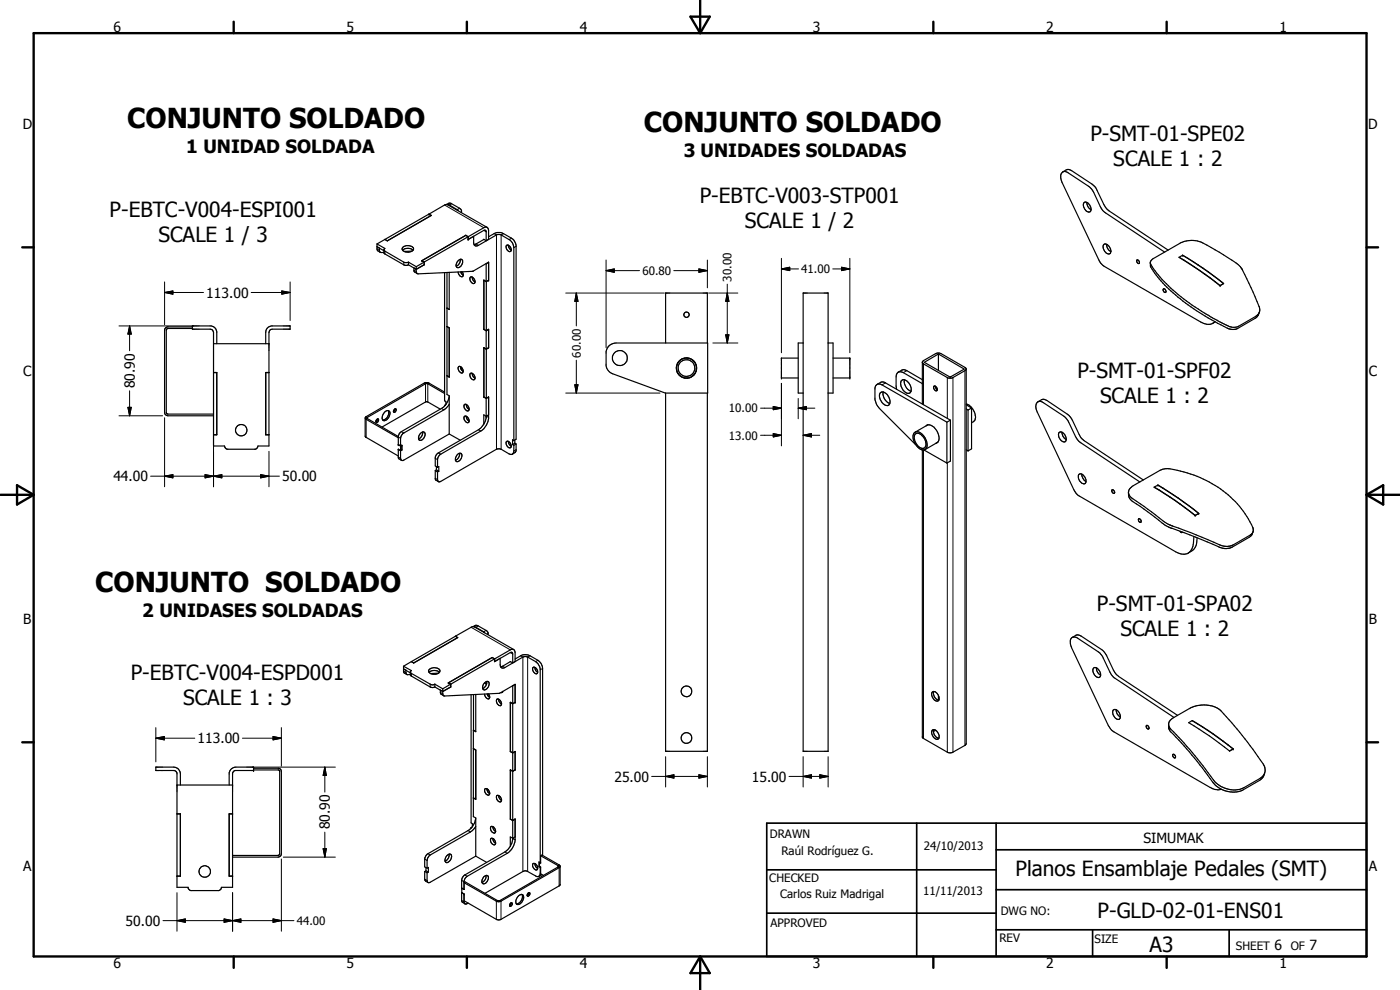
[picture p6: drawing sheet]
<svg xmlns="http://www.w3.org/2000/svg" width="420mm" height="297mm" viewBox="0 0 420 297" stroke-linecap="round" stroke-linejoin="round" font-family="sans-serif">
<g fill="none" stroke="#000" stroke-width=".35">
<path d="M318.9 51.6l1.5-.8 .7 .2 6.6 4.2 1.2 1.2 2.4 5 1 1.4 18.3 12.3M113.1 73.2l.1 1.9 .9 .6M113.1 73.2l2.4 1.3-.3 .4v1l.3 .3 5.8 3.3h1.3M114.1 75.7h1.1M115.2 75.2l-2.1-1.2 .8 .4v.9l.2 .4M115.2 75.1l6.1 3.6h1.3M115.5 71.8l13.2-7.5 .7 .3-13.2 7.7zM115.5 71.8v.1M115.5 71.8l-2.4 1.4M120.8 74.3a2.06 2.06 0 0 1 3.3 .4 1.96 1.96 0 0 1-3.4-.1zM120.8 75.1a2.35 2.35 0 0 1 3.1 0M122.6 79.5l2.3 1.3"/>
<path d="M122.6 78.7l2.3 1.3M122.6 78.7v.8M123.6 75.4h-2.3M126.6 78.2l.7 .5M126.6 78.2l.7 .4M127.3 79.4h.1M127.3 78.7l-2.4 1.3M127.3 78.7v.8l-2.4 1.3M127.3 79.4l-2.4 1.4M127.3 78.6v.8M128.7 64.3l4.7-2.8 .9-.1 11.9 6.8M134 61.3l.7-.3h.6l3 1.8 .2 1"/>
<path d="M134.1 61.3l.8 .2 2.6 1.7M137.5 78.2a.73 .73 0 0 1 .7-.4 .73 .73 0 0 1 .6 .3 1.68 1.68 0 0 1-1.6 2.2 1.31 1.31 0 0 1 .3-2.1zM138.1 77.8a2.03 2.03 0 0 1-1.2 2.1M138.5 63.4l-.1 .3M139.8 70.6l.7 .4M139.8 70.6v.1M139.8 70.6l-13.2 7.6M140.5 71.9l1.6-1v1.9a.88 .88 0 0 0 .5 .9 .88 .88 0 0 0 1-.1l5.4-3.1 1-.1 3 1.6 .7 .8 .5 1.2v58.2M140.5 71l-.7-.4-13.2 7.6M140.5 71v.9M140.5 71.8l5-2.8 .4 .6v2.6M145.2 71.9l.7 .3"/>
<path d="M145.2 71.8l-2.9 1.6M145.9 79.1v.1M145.9 72.2l.7-.4v-2.7a.88 .88 0 0 0-.4-.9 .88 .88 0 0 0-1 .1l-17.9 10.3M145.9 79.2v46.1M146.6 78.7h.1M146.6 71l2.3-1.2h1.7l3.4 2 .9 1.8v58.2l-.7 .4M146.6 78.7l-.7 .5M152.6 73.6l.1 .6 .7 .9M152.6 73.6l.6 .5 .2 .9M152.6 73.6a.6 .6 0 0 0-.7 .2 .6 .6 0 0 0 .1 .8l.9 .9 .5-.5M325.3 60.8a1.56 1.56 0 0 1 2.1 1.6 .88 .88 0 0 1-.4 1.2 .88 .88 0 0 1-1.2-.5 1.98 1.98 0 0 1-.5-2.3zM326.2 60.7a2.4 2.4 0 0 0 1.2 2.2"/>
<path d="M332.1 73.3a2.21 2.21 0 0 0 1.3 2.2M332.2 73.3a.84 .84 0 0 0-1.1 .2 .84 .84 0 0 0 0 1.1 1.57 1.57 0 0 0 2.2 1.3l.1-.4M332.2 73.3a2.65 2.65 0 0 1 1.2 2.2M341.2 78a.66 .66 0 0 1 .6 .4 .66 .66 0 0 1 0 .7l-.5-.3zM345.2 78.9l.1 .8a33.3 33.3 0 0 0 9.7 10.6l1.6 1.2a79.1 79.1 0 0 0 11.7 7h.2a3.4 3.4 0 0 0 3 0l5.5-3.2 .6-.6 .3-1.1M345.5 78.1l8.6-5.1a7.9 7.9 0 0 1 8.1 .5l2.5 1.5a38 38 0 0 1 7.7 5.2l3.7 7.5 1.9 4.5a2.32 2.32 0 0 1-1.1 2.7l-5.1 3a4.1 4.1 0 0 1-4.1-.5l-1.4-.7a75.3 75.3 0 0 1-14.9-10.3l-2.6-2.5a16 16 0 0 1-3.6-5.1zM349.5 75.6l-18-11.9-1.1-1.3-2.8-5.7-.9-.8-6.1-4a1.41 1.41 0 0 0-1.9-.2 1.41 1.41 0 0 0-.3 1.9l.3 1.1 11.7 24.3 1 .9 28.9 16.7a3.4 3.4 0 0 0 4.3-.1M353.9 77.2l6.1 4 6.1 4.5 1.1-.6-1.5-1.2M353.9 77.2l6.1 4 6.2 4.5 1-.7M353.9 77.2l1-.6 3.1 1.9M358 78.5l1.6 1M358 78.5l3.1 2"/>
<path d="M57.7 98.1h-7.5l-.7 .5v25.6l.9 .6h13.7M57.7 98.6h-7.3l-.5 .5v24.6l.5 .5h13.7M124.9 80.8l-.7-.4 .1 1 .9 .7M124.9 80l.1 1.8 .5 .4 16.4-.8M133.4 81.8v38.5l.4 .1v.9M134.1 92.5l.7 .3M134.1 81.7v31l.7 .4M134.1 98l.7 .3v14.9M134.1 98l.7 .4M134.1 92.5h.1M134.2 98h-.1M134.8 81.7v11.2l-.7-.4"/>
<path d="M138.2 81.5l.8 1M138.5 81.5v.6M138.7 81.5a.8 .8 0 0 1 .4 .8 .8 .8 0 0 1-.6 .7 1.62 1.62 0 0 1-1-1.4M141.2 83.1a1.17 1.17 0 0 1 1.2 .7 1.17 1.17 0 0 1-.2 1.3 1.41 1.41 0 0 1-1-2zM141.7 83.1l.1 .7 .8 .8M141.9 81.4h.1M142 81.4l4.6-2.7v5.4l-.6 .4-.8-.4v14.7M145.2 98.8l.7 .4M145.2 84.1v14.7M145.2 98.8l.8 .4M145.2 98.8h.1M146.6 98.8h.1"/>
<path d="M146.6 98.8v5.6M146.6 98.8l-.6 .4M241 87.9h7.5v137.5h-7.5zM349.2 86.7l.5 .1 .3 .7-.2 .2-.6-.2zM361.1 80.5l4.6 3.4M364.7 96.6l-.6 .3M365.7 83.9l1.5 1.1M367.2 85v.1M64.1 111.8h1v18.7h-1M64.1 103.1h16.6M65.1 103.1v-3.7l-.8-1.2-.9-.4h-5.7v1h5.4l.6 .2 .3 .6 .1 34.2h3.3l.4 .8 .4 .2h8.4l.4-.2 .4-.8h3.3v-34l.2-.7 .8-.3h5.4v-1h-5.7l-.9 .4-.7 .9-.1 4M80.7 111.8h-1v18.7h1"/>
<path d="M133.4 118.1l-5.4-3-17.9 10.2 .2 .3 9.2 5.4M133.4 117.6l-4.8-2.7h-1.1l-17.7 10.2-.2 5.8 .2 .3 9.7 5.6M134.1 112.8v5.6l.7 .3v11.5M134.1 112.8l.7 .4M134.2 112.7l-.1 .1M134.8 118.9a5 5 0 0 1-2.3 3.7l-12.4 7.2-.6 1.1v2.5l.7 .4 .4-.2v1.4M137.7 110a1.16 1.16 0 0 1 1.1 .6 1.16 1.16 0 0 1-.2 1.3 1.38 1.38 0 0 1-.9-1.9zM138.2 110l.2 .8 .6 .6M138.5 110.2v.8M141.1 112.1a1.03 1.03 0 0 1 1.1 .1 1.03 1.03 0 0 1 .4 1.1 .64 .64 0 0 1-.6 .7 .64 .64 0 0 1-.7-.6zM141.7 112l.1 .6 .8 .9M145.2 119.2l.7 .3"/>
<path d="M145.3 119.1l-.1 .1M145.9 104.7l-.7-.4v14.9M146 104.8l-.8-.4v14.7l.8 .4M146 119.5l.6-.4v6.5a5.3 5.3 0 0 1-2.3 3.7l-12 7a2.04 2.04 0 0 0-1 1.6v2.3M146.6 119.1v.1M146.6 104.4l-.6 .4M146.6 104.4l-.7 .3M146.6 119.2l-.7 .3M182.7 103.8l1-.6 1.2-.3h27.5v15h-12.7l-15.9-5.8a3.1 3.1 0 0 1-1.9-2.4v-4.2zM199.8 102.9v-15h12.5v15M199.8 117.9v107.5h12.5v-107.5M203 110.9l.2 .8"/>
<path d="M203.1 110.9l.2 .8M203.1 109.6l-.1 1.3M203.2 109.2l-.1 1.7M203.2 109.2a3 3 0 0 1 3.1-1.8 3 3 0 0 1 2.7 2.4M203.2 111.7l.3 .4M203.4 112.1l.6 .6M203.5 112.1l.5 .6M204 112.7l1.1 .6 1.3 .1M204 112.7l1.6 .7M206.3 107.4h-.4a2.8 2.8 0 0 0-2.6 1.9M206.3 107.4l.5 .1M207.1 107.6l1.3 1 .5 1.2"/>
<path d="M208.9 109.8a3 3 0 0 1-2.5 3.6M209 109.8a2.96 2.96 0 0 1-2.7 3.7M239.6 107.4h-5.1v6h5.1M241 102.9h-1.4v15h1.4M248.5 102.9h1.5v15h-1.5M250 107.4h5v6h-5M263.4 115.2l1.3 .3 19.5 11.2M264.2 117.8a1.95 1.95 0 0 1 2.5 1.3 1.69 1.69 0 0 1-.4 2.6 2.94 2.94 0 0 1-2.1-3.9zM265.1 117.6a3.2 3.2 0 0 0 1.9 3.5M269.6 111.7l-.6 .7-.1 .7 .2 3.7M269.6 111.7l.7-.2 .8 .3 5.7 3.3M269.6 111.7l1.1-.7 .6-.1 5.5 3"/>
<path d="M270.5 114.3a1.35 1.35 0 0 1 2.2 .6 2.16 2.16 0 0 1 .2 3.1 2.83 2.83 0 0 1-2.4-3.7zM271.4 114a3.2 3.2 0 0 0 2 3.4M276.8 108.8l.3 .4 7.4 4.2 .5 .1 .8-.1 3.8-2.2 .4-.4M277.4 108.7l4.2-2.5 7.8 4.5-4.3 2.5zM280.2 116a.75 .75 0 0 1 .9 .3 .75 .75 0 0 1-.2 1l-.7-.7zM280.7 115.9l.3 .8 .3 .2M281.6 106.2v4.9M285.3 113.1h-.2M64.1 130.4h1M79.7 130.4h1M109.6 125.5l.3 .3 9.6 5.6M113 126l.4-.3a.54 .54 0 0 1 .1 .7 .54 .54 0 0 1-.7 .2z"/>
<path d="M113.3 125.7l-.5 .8M115.5 123.6a.88 .88 0 0 1 1.3-.3 .88 .88 0 0 1 .1 1.3 1.57 1.57 0 0 1-2 1.4 2.13 2.13 0 0 1 .6-2.4zM116.5 123.2a2.13 2.13 0 0 1-1.6 2.8M118.5 122.7l.1-.1a.61 .61 0 0 1 .2 .7 .61 .61 0 0 1-.5 .4l-.2-.3zM118.6 122.7l-.5 .8M119.5 134.8l.7 .5M119.5 134.8l.1 2.7 .9 .6M119.5 134.8l.7 .4M119.6 134.8h-.1M120.2 135.3v2.2l.3 .6M120.6 135h.1M120.6 135l-.4 .3"/>
<path d="M120.6 135l-.4 .2M126.8 129.6a1.93 1.93 0 0 0-1.2 2.1M126.8 129.6a.77 .77 0 0 1 .8 .5 .77 .77 0 0 1-.1 .8 1.25 1.25 0 0 1-1.7 1.1l-.2-.3M126.8 129.6a2.03 2.03 0 0 1-1.2 2.1M131 140v1M132.2 122.8l-4.2-2.3-13.4 7.6M133.4 121.7h.1M133.4 121.7v.1M133.6 121.6l-.2 .1M133.6 121.5v.1M134.8 121.3l-1.6 1.7-12 6.9a2.05 2.05 0 0 0-1 1.6v3.7M134.8 130.2l-13.8 8-.5-.1"/>
<path d="M134.8 130.2l3.3 1.9M137.1 136.6a.82 .82 0 0 1 1.2-.6 .82 .82 0 0 1 .2 1.3 1.44 1.44 0 0 1-1.5 1.2l-.3-.3v-.6zM137.9 136a1.99 1.99 0 0 1-1.2 2.1M139.3 125a1.1 1.1 0 0 1 1.3 .5 1.1 1.1 0 0 1-.2 1.3 1.42 1.42 0 0 1-1.1-1.8zM139.4 121.4a1.17 1.17 0 0 1 1.2 .6 1.17 1.17 0 0 1-.2 1.3 1.37 1.37 0 0 1-1-1.9zM139.9 121.4a1.54 1.54 0 0 0 .9 1.4M139.9 124.9l.3 .8 .6 .7M145.9 124.9l-.7-.4v2.8M146 124.8a5.4 5.4 0 0 1-2.4 4.1l-12.3 7.1-.7 1.3v2.5l.7 .4M146.6 124.5l-.7 .4M151.9 132.6a1.13 1.13 0 0 1 1.3 .2 1.13 1.13 0 0 1 .2 1.3l-.1 .1a1.09 1.09 0 0 1-1.4-1.2zM152.6 132.5l.1 .6 .7 .8"/>
<path d="M153.8 133.4l.4 .2M154.2 132.2l-.4-.2v1.4M154.2 133.6v1.7a.89 .89 0 0 1-.4 1 .89 .89 0 0 1-1-.1l-2.4-1.4h-1.4l-16.7 9.6-.7 .1M154.5 133l.4 .2M154.5 133l-.7 .4M154.5 132v1M154.9 133.2l-.7 .4M154.9 133.2l-.1 2.2-1.1 .9M274.3 130a1.93 1.93 0 0 1 2.9 .7 3.9 3.9 0 0 1 .8 3.8 1.78 1.78 0 0 1-2.8-.5 3.7 3.7 0 0 1-.9-4zM274.6 130.3a1.63 1.63 0 0 1 2.5 .8 2.93 2.93 0 0 1 .4 3.3 2.4 2.4 0 0 1-2.9-2.1l-.2-1zM276.8 121.2v-12.6l.3-.4 3.6-2.1 1.3-.1 7.9 4.5 .1 112.6-.4 .5-3.8 2.2-.5 .1-.8-.1-7.7-4.6v-86.2M277.3 135l6.9 3.9"/>
<path d="M277.9 127.8a2.29 2.29 0 0 1 3.2 1.4 2.63 2.63 0 0 1 0 3.7l-.2 .1M278.5 127.5l-3.9 2.2M281.5 132.7l-3.8 2.2M284.2 126.7v12.2M285.2 126.1l-19.7-11.4-1-.1-1.3 .8-.6 1v3.4l.7 1.9 11.5 11.7M285.2 126.1l-1 .6M285.2 126.1v12.2l-1 .6M290 122.7l.5 .3M290 121.5l1.6 .9M290 135l.5 .3M290 121.2a4.1 4.1 0 0 1 2.5 5l-.9 .6M290.5 123v12.3"/>
<path d="M291.6 122.4l-1.1 .6M291.6 122.4v12.3l-1.1 .6M311.5 120.6l1.5-.8 .7 .1 6.9 4.6 1 1.2 2.5 5 .7 1 18.3 12.3M317.8 129.8a1.6 1.6 0 0 1 2.1 1.6 .83 .83 0 0 1-.2 1.1 .83 .83 0 0 1-1.2-.3 2.15 2.15 0 0 1-.7-2.4zM318.7 129.7a2.43 2.43 0 0 0 1.3 2.2M130.6 141.2l.7 .4M130.6 141.2l.1 2.7 .9 .6M131 141l.7 .4M131 141l-.4 .2M131.3 140.2l.4-.2v1.4M131.3 141.6v2.3l.3 .6M131.7 141.4l-.4 .2"/>
<path d="M323.8 142.4a1.6 1.6 0 0 1 2.1 1.5l-.2 1.1a1.64 1.64 0 0 1-2.1-1.7zM324.7 142.3a2.48 2.48 0 0 0 1.2 2.1M333.7 147a.66 .66 0 0 1 .7 .3 .66 .66 0 0 1-.1 .7h-.2a.73 .73 0 0 1-.4-1zM338.7 147.7a3.5 3.5 0 0 0 2.4 3.5l4.4 3.1a23.2 23.2 0 0 0 5.7 4.1l7.6 2.8 7 2.9a4.4 4.4 0 0 0 4.1 0l5.4-3.1 .7-1.4M339.1 146.6l1-.9 8-4.6 1.3-.4a8.2 8.2 0 0 1 3.9 .4 31.7 31.7 0 0 1 22.7 17.1 1.71 1.71 0 0 1-.8 2.3l-5.7 3.2-1.1 .3-1.6-.3-9.6-3.9-6.6-2.5-10.6-7.7a2.01 2.01 0 0 1-.9-3zM341.8 155.6a.6 .6 0 0 1 .6 .4 .6 .6 0 0 1-.2 .7 .73 .73 0 0 1-.4-1.1zM342.1 144.6l-18-12-1.1-1.2-2.4-5.1-.8-1-6.7-4.5a1.32 1.32 0 0 0-1.5-.3 1.32 1.32 0 0 0-.8 1.4l.5 1.8 11 23.2 .9 1.4 29.6 17.3a3.1 3.1 0 0 0 5-1.2l.5-3.4M346.4 146.2l3.1 1.9M349.5 148.1l-3.1-1.9 1.1-.7 6.1 4 6.2 4.6M349.5 148.1l6.1 4.2M349.5 148.1l7.7 5.4M354.1 159.4l.4 .4 .3-.2"/>
<path d="M355.2 150.6l1.5 1.1M357.2 153.5l1.5 1.1 1-.5M357.2 153.5l1.5 1.2 1.1-.6M358.2 152.8l1.5 1.3M359.3 161.3l-.2 1.6a3.8 3.8 0 0 1-2.5 3M121.1 199.9v1.6l.3 .5 .7 .4M121.1 199.9l2.4 1.3-.4 .3v.9M123.5 198.5h.1M123.5 198.5l-2.4 1.4M136.7 190.9h.1M136.7 190.9l.7 .4M137.4 191.3l-13.2 7.6-.7-.4"/>
<path d="M137.4 191.3l-.8-.4-13.1 7.6M142 188a1.2 1.2 0 0 1 1.5-.2l2.6 1.5 .4 .5v.7M142.2 188l11.9 6.9M145.4 189.9l-2.6-1.7-1-.2-5.1 2.9M146.5 190l-.2 .4M147.7 197.3l-13.1 7.6M147.7 197.3l.7 .4M147.7 197.3l-13.2 7.6 .8 .4M147.7 197.3l.8 .4M147.7 197.3h.1M148.4 198.5l1.7-1v1.9a.88 .88 0 0 0 .4 1 .88 .88 0 0 0 1-.1l5.4-3.2 .9-.1 3.4 1.9 .9 1.8v58.1M148.4 197.7v.8"/>
<path d="M148.4 197.7l-13.1 7.6M148.4 198.5h.1M148.5 198.5l5.1-2.8 .3 .5v2.7M148.5 197.7v.8M153.2 198.5h.1M153.2 198.5l.7 .4M153.2 198.5l-3 1.6M154.1 194.9l.5 .9v2.7l-.7 .4M154.1 194.9l-.9 .1-4.7 2.7M154.6 197.7a5.2 5.2 0 0 1 2.9-1.3l1 .1 2.9 1.6a3.1 3.1 0 0 1 1.4 2.5v56.1M321.8 191.3l1.2-.8 1 .1 6.9 4.5 1 1.3 2.3 4.7 .9 1.3 18.3 12.2M123.1 201.9l-2-1.2 .7 .4 .2 1.2 1.1 .1"/>
<path d="M123.1 201.7l6.2 3.7 .7 .1 .5-.2M123.1 202.4l.4 .5 5.8 3.3 1.2-.1M128.8 201.7a2.49 2.49 0 0 1 3.1 0M130.5 205.3l2.4 1.4M130.5 206.1l2.4 1.4M130.5 205.3v.8M131.6 202l-2.4 .1M131.9 201.7l.1-.3a1.87 1.87 0 0 0-2.9-.7l-.5 .6 .6 .8M131.9 201.7a2.37 2.37 0 0 1-2.7 .4M132.9 207.5l-.7-.4v1l1 .6M132.9 206.7v1.8l.5 .3 16.5-.8 4.7-2.7v5.4l-.7 .5M135.2 206.1h.1"/>
<path d="M135.2 205.3v.8M135.2 205.3l-2.3 1.4M135.3 206.1l-2.4 1.4M141.4 208.4v38.5l.4 .2v.9M142.1 219.1v5.5l.7 .4v14.8l-.7-.4M142.1 219.1l.7 .4M142.1 219.1h.1M142.1 208.4v10.7l.7 .4M142.8 208.4v11.1M145.3 205l.4-.3a.69 .69 0 0 1 .9-.2 .69 .69 0 0 1 .2 1 1.33 1.33 0 0 1-1.8 1.3l-.1-1zM145.4 204.9l.6 .4M146.1 204.5a1.91 1.91 0 0 1-1.2 2"/>
<path d="M146.2 208.2l.8 1M146.5 208.2v.6M146.6 208.2a.89 .89 0 0 1 0 1.5 1.47 1.47 0 0 1-1.2-1.4M149.1 209.8a1.17 1.17 0 0 1 1.2 .6 1.17 1.17 0 0 1-.2 1.4 1.4 1.4 0 0 1-1-2zM149.7 209.8l.1 .6 .7 .8M150.9 207.4l-.2 .4h-.4M153.8 205.8h.1M153.9 211.2l-.7-.5v14.8M153.9 205.8v20M153.9 211.1l-.7-.4v14.8M154.5 205.4l-.6 .4M160 200.3a1.16 1.16 0 0 1 1.2 .6 1.16 1.16 0 0 1-.2 1.3 1.43 1.43 0 0 1-1-1.9z"/>
<path d="M160.5 200.2l.2 .9 .7 .6M280.2 207.5a2.12 2.12 0 0 0 1.6 2.6M280.2 218.9a2.12 2.12 0 0 0 1.6 2.6M280.2 207.5a.95 .95 0 0 0-.4 1.6 1.49 1.49 0 0 0 1.8 1.1l.1-.1M280.2 218.9a.97 .97 0 0 0-.4 1.6 1.3 1.3 0 0 0 1.9 1M280.2 218.9a2.13 2.13 0 0 1 1.5 2.6M280.2 207.5l.5 .1 .9 1M280.8 219.1l-.7 .4M281.6 208.6v1.5M281.6 208.6l.2 .6-.1 .9M329 200.4a2.4 2.4 0 0 0 1.3 2.2M329.1 200.4l-.4-.1a.99 .99 0 0 0-.5 1.6 1.34 1.34 0 0 0 2 1.1l.1-.4"/>
<path d="M329.1 200.4a2.51 2.51 0 0 1 1.2 2.2M334.1 213.1a1.6 1.6 0 0 1 2.1 1.5 .88 .88 0 0 1-.4 1.3 .88 .88 0 0 1-1.2-.6 2.1 2.1 0 0 1-.5-2.2zM335 213a2.43 2.43 0 0 0 1.2 2.1M344.1 217.7a.66 .66 0 0 1 .6 .3 .66 .66 0 0 1 0 .7l-.5-.3zM350.7 217.6l.4 .9 5.9 6.3 4 4.9a26.9 26.9 0 0 0 4.4 5.6l2.3 1.2a7.1 7.1 0 0 0 4.6 .3l5.9-3.2 1.2-1.3M352.3 215.3l-18-12-.8-.9-2.6-5.4-.8-1-6.6-4.5a1.34 1.34 0 0 0-1.8-.2 1.34 1.34 0 0 0-.5 1.6l.4 1.5 11 23.2 .9 1.3 29.7 17.4a4.2 4.2 0 0 0 3.4 .5M357.8 216.2l1.6 1M357.8 216.2l3.1 1.9M357.8 216.2l-1.1 .6 6.2 4 6.1 4.5M357.8 216.2h.1M359.4 217.1l1.5 1M360.9 218.1l6.1 4.3"/>
<path d="M360.9 218.1l7.7 5.4M53.1 235.5h16.7M54.1 235.5v-3.3a2.09 2.09 0 0 0-2-2h-5.3v1h5.6l.7 .7v34.3h3.4l.2 .6 .5 .4h8.5l.5-.4 .3-.6h3.3v-34.3l.8-.7h5.5v-1h-5.3l-1.3 .4-.7 1.2v3.7M76.1 230.5h7.5l.8 .6v25.1a1 1 0 0 1-.9 1h-13.7M76.1 231h7.5l.3 .3v24.9l-.4 .5h-13.7M142.1 224.7v20.3l.7 .4v11.5M142.1 224.7l.7 .4M142.1 224.6v.1M146.1 236.6l.4 1.1M146.4 236.9l-.7-.3a1.13 1.13 0 0 0 0 1.3 1.13 1.13 0 0 0 1.1 .5l.2-.3M146.4 236.9l.6 1.2M146.5 236.9v.8"/>
<path d="M146.5 237.7l.5 .4M149.1 238.7a1.18 1.18 0 0 1 1.2 .6 1.18 1.18 0 0 1-.2 1.3 1.37 1.37 0 0 1-1-1.9zM149.7 238.7l.1 .6 .7 .9M153.2 225.5l.7 .4M153.2 225.5l.7 .3M153.2 225.5h.1M153.9 225.9v26M154.5 231h.1M154.5 225.5l-.6 .4M154.6 231l-.7 .4-.7-.4v14.7l.7 .5 .7-.5v6.6a5.4 5.4 0 0 1-2.4 3.7l-12.2 7.1-.7 1.2v2.6M154.6 225.5v5.5M154.6 225.5l-.7 .3"/>
<path d="M154.6 231l-.7 .4-.7-.4v14.8M352 226.4a.6 .6 0 0 1 .7 .3 .6 .6 0 0 1-.2 .7l-.5-.5zM368.5 223.5l1.6 1.2-1.1 .6M370.1 224.7l-1.1 .6M379.5 231.9l-.5 1.4-.8 .7-5 2.9a7.7 7.7 0 0 1-9.3-2.2 130.1 130.1 0 0 0-13-15.8l-.2-.4v-1.4a2.77 2.77 0 0 1 1.5-1.8l5.3-3 3.1-.8a7.6 7.6 0 0 1 5.8 1.8l5.7 6.4 3.9 5.1 3.2 4.6a3.1 3.1 0 0 1 .3 2.6M53.1 244.2h1v18.7h-1M53.1 244.2h1M68.8 244.2h1M69.8 244.2h-1v18.7h1M134.2 256.7a.79 .79 0 0 1 1.2-.3 .79 .79 0 0 1 0 1.2 1.21 1.21 0 0 1-1.7 1.1 1.8 1.8 0 0 1 .5-2zM134.8 256.3a1.91 1.91 0 0 1-1.2 2.1M141.4 248.3l.1 .1"/>
<path d="M141.4 248.3v.2M141.6 248.2l-.2 .1M141.6 248.2l-.9 .8-12.3 7.2a2.05 2.05 0 0 0-.9 1.6v2.3l.7 .4M142.8 247.9l-1.6 1.7-12.3 7.1-.6 1-.1 2.8M142.8 256.9l-13.7 7.8-.6 .1M142.8 245.5l-.3 1.2-.9 1.5M142.8 256.9l3.2 1.8M147.4 251.6a1.15 1.15 0 0 1 1.1 .6 1.15 1.15 0 0 1-.1 1.3 1.35 1.35 0 0 1-1-1.9zM147.4 248a1.17 1.17 0 0 1 1.1 .7 1.17 1.17 0 0 1-.1 1.3 1.4 1.4 0 0 1-1-2zM147.9 248l.2 .9 .6 .6M147.9 251.6l.2 .8 .6 .6M153.2 245.8h.1"/>
<path d="M153.2 245.8l.7 .4 .6-.4M153.9 251.9l-.7 2-1.4 1.5-12.3 7.1-.5 .5-.5 1.2v6l.2 .5 .8 .5M154.6 251.1l-.7 .4-.7-.4v2.8M160 259.1a1.16 1.16 0 0 1 1.2 .6 1.16 1.16 0 0 1-.2 1.3 1.4 1.4 0 0 1-1-1.9zM160.5 259.1l.2 .9 .7 .6M161.9 260l-.2 .1M161.9 260l.4 .1v2.1l.8 .5M161.9 258.7v1.3M162.1 258.8l-.4-.2v1.5M162.3 256.8l-.2 2M162.3 256.8l.3-.3 5.5 3.3v5.7l-.3 .3-18 10.2-.8-.2-9.7-5.5M162.3 256.8l5.2 2.9v.4l-17.5 10.1h-.7l-9.7-5.6-.3 .2 9.7 5.6 1 .1 18.1-10.5"/>
<path d="M53.1 262.8h1M68.8 262.8h1M127.5 261.5l.7 .4M127.5 261.5v2.7l1 .6M127.8 261.3l.8 .4M127.8 261.3l-.3 .2M127.8 260.3v1M128.2 260.5l.4-.2v1.4M128.2 261.9v2.3l.3 .6M128.6 261.7l-.4 .2M138.5 267.8h.1M138.5 267.8l.8 .5"/>
<path d="M138.5 266.4l.8 .5M138.6 267.8l.7 .4v2.6l.2 .4M138.6 266.5l.7 .4M140.5 271l-1 .2M145.2 263l.5-.2a.72 .72 0 0 1 .9 .2 .72 .72 0 0 1-.1 .9 1.18 1.18 0 0 1-1.7 1.1 1.7 1.7 0 0 1 .4-2zM145.9 262.7a1.99 1.99 0 0 1-1.3 2.1M153.2 271l.4-.1a.56 .56 0 0 1 0 .7 .56 .56 0 0 1-.7 .2zM153.4 270.9v.3l-.5 .5M155.6 268.8l.7-.4a.99 .99 0 0 1 .9 .6 .99 .99 0 0 1-.3 1.1 1.31 1.31 0 0 1-2 1l-.1-1zM156.6 268.4a2.17 2.17 0 0 1-1.6 2.8M158.5 268l.4-.2a.63 .63 0 0 1 0 .8 .63 .63 0 0 1-.6 .3zM158.7 267.8l-.1 .6-.4 .2"/>
<path d="M161.7 260.1l.4 .2M162.1 260.3v2l-.5 .7-.7-.1-2.9-1.6h-.7l-11.7 6.7M162.3 260.2l-.2 .1M162.6 262.4l-.9 .5"/>
<circle cx="206" cy="94.4" r=".8"/>
<circle cx="186" cy="107.4" r="2.25"/>
<circle cx="206" cy="110.4" r="2.5"/>
<circle cx="72.4" cy="129.1" r="1.71"/>
<circle cx="206" cy="207.4" r="1.59"/>
<circle cx="206" cy="221.4" r="1.59"/>
<circle cx="61.4" cy="261.5" r="1.73"/>
</g>
<g fill="none" stroke="#000" stroke-width=".3">
<path d="M113.1 74.7l.8 .4M115.5 75.4v.8M121.2 78.7v.8M133.4 61.5l11.8 6.8M135.5 61.1l-.6 .4M137.9 62.5l-.7 .5M142.9 73.2l.7 .4M145.2 69.1l.7 .5M148.3 70.1l.7 .4v64.3M151.1 70.1l-.7 .4v64.3M153.5 71.5l-.7 .4M154.9 73.9l-.7 .4"/>
<path d="M181.9 78v26.3M212.3 78v8.4M234.5 77.5v28.3M255 77.5v28.3M35.7 97.8h22.4M38.9 97.8l.5 2.4h-1zM38.9 97.8v7.4M49.4 87.8l2.5-.5v1zM49.4 87.8h11.7M49.4 84.6v12.9M75.4 87.8h11.7M84.6 87.3l2.5 .5-2.5 .5z"/>
<path d="M87.1 84.6v11.6M124.2 81.1l.7 .3M169.8 87.9h29.6M173 87.9l.5 2.5h-1zM173 87.9v9.9M181.9 81.2l2.5-.5v1zM181.9 81.2h10M202.2 81.2h10.1M209.8 80.7l2.5 .5-2.5 .5zM212.7 87.9h8.7M218.3 87.9l.5 2.5h-1zM218.3 85.3v17.6"/>
<path d="M234.5 80.7l2.5-.5v1zM234.5 80.7h5.1M249.9 80.7h5.1M252.5 80.2l2.5 .5-2.5 .5zM38.9 117.3v7.5M127.3 114.9l.4 .2v5.5M128.7 114.9l-.3 .2v5.5M169.8 117.9h28.3M172.5 115.4h1l-.5 2.5zM173 108.1v9.8M213.9 102.9h7.5M217.8 100.5h1l-.5 2.4z"/>
<path d="M234.5 115v18.8M239.6 119.5v6.1M265.8 114.9l-1.1 .6M272.1 111.2l-1 .6M277.1 109.2v12.3M284.3 113.3v12.3M286 113.3v112.4M289.6 111.2v112.4M35.7 124.8h13.1M38.4 122.2h1l-.5 2.6zM49.4 125.3v20.7M64.1 132v14"/>
<path d="M80.7 135.4v10.6M109.9 125l.4 .2v.4l-.4 .2v5.4M119.5 137.1l.7 .4M119.5 131.1l.7 .4M120.5 129.5l.7 .4M130.6 137.5l.7 .4M131.6 135.9l.7 .4M132.5 122.6l.7 .4M143.6 128.9l.7 .4M146 124.8l.6 .5M154.9 134.9l-.7 .4M228.2 122.5h6.3"/>
<path d="M228.2 130.6h6.3M232.1 122l2.4 .5-2.4 .4zM232.1 130.1l2.4 .5-2.4 .5zM239.6 122.5l2.4-.5v.9zM239.6 122.5h4.9M241 130.6l2.5-.5v1zM241 130.6h5M277.1 135v86.6M284.3 138.9v86.8M45.2 142.9h38.7M49.4 142.9l2.5-.5v1zM61.5 142.4l2.6 .5-2.6 .5z"/>
<path d="M64.1 142.9l2.5-.5v1zM78.2 142.4l2.5 .5-2.5 .5zM130.6 143.5l.7 .4M141.4 188.2l11.8 6.8M143.5 187.8l-.7 .4M145.9 189.1l-.8 .6M150.8 199.9l.7 .4M153.2 195.8l.7 .4M156.2 196.8l.7 .3v64.4M159.1 196.8l-.7 .3v64.4M161.4 198.1l-.7 .4M46.8 218.3v10.3"/>
<path d="M84.4 218.3v11.6M121.1 201.3l.7 .5M123.5 202.1v.8M129.1 205.3v.8M132.2 207.7l.7 .5M146.1 204.9l-.4 .2M162.8 200.6l-.7 .4M46.8 221.5l2.5-.5v1zM46.8 221.5h11.7M72.8 221.5h11.6M75.7 230.2h25M81.9 221l2.5 .5-2.5 .5z"/>
<path d="M97.5 230.2l.4 2.5h-.9zM97.5 230.2v7.5M195.6 233h16.7M199.8 233l2.5-.5v1zM199.8 227v9.1M209.8 232.5l2.5 .5-2.5 .5zM212.3 227v9.1M236.8 233h11.7M241 233l2.5-.5v1zM241 227v9.1M246 232.5l2.5 .5-2.5 .5zM248.5 227v9.1"/>
<path d="M84.4 257.7v21.7M85 257.2h15.7M97 254.6h.9l-.4 2.6zM97.5 249.7v7.5M127.5 257.8l.7 .4M128.4 256.2l.7 .3M140.5 249.2l.7 .4M151.5 255.6l.7 .4M153.9 251.5l.7 .4M167.8 259.5l-.3 .2v.4l.3 .2v5.5M48.9 276.2h39.3M53.1 276.2l2.5-.5v1z"/>
<path d="M53.1 267.8v11.6M67.3 275.7l2.5 .5-2.5 .5zM69.8 276.2l2.5-.5v1zM69.8 267.8v11.6M81.9 275.7l2.5 .5-2.5 .5zM127.5 263.8l.7 .4M138.5 264.2l.8 .4M138.5 270.2l.8 .4M139.5 262.5l.7 .4M149.3 270.2l-.3 .2v5.4M150 270.2l.4 .2v5.4M162.3 261.9l-.2 .1"/>
</g>
<g fill="#000">
<circle cx="126.6" cy="78.2" r=".18"/>
<circle cx="128.7" cy="64.3" r=".18"/>
<circle cx="140.5" cy="71.8" r=".18"/>
<circle cx="354.9" cy="76.6" r=".18"/>
<circle cx="145.2" cy="84.1" r=".18"/>
<circle cx="146.6" cy="84.1" r=".18"/>
<circle cx="366.2" cy="85.7" r=".18"/>
<circle cx="234.5" cy="113.4" r=".18"/>
<circle cx="234.5" cy="107.4" r=".18"/>
<circle cx="255" cy="107.4" r=".18"/>
<circle cx="255" cy="113.4" r=".18"/>
<circle cx="119.5" cy="134.8" r=".18"/>
<circle cx="119.5" cy="133.4" r=".18"/>
<circle cx="120.6" cy="133.6" r=".18"/>
<circle cx="146" cy="124.8" r=".18"/>
<circle cx="347.5" cy="145.5" r=".18"/>
<circle cx="358.7" cy="154.6" r=".18"/>
<circle cx="359.7" cy="154.1" r=".18"/>
<circle cx="134.6" cy="204.9" r=".18"/>
<circle cx="153.2" cy="210.7" r=".18"/>
<circle cx="154.6" cy="210.7" r=".18"/>
<circle cx="76.1" cy="231.2" r=".18"/>
<circle cx="76.1" cy="230.2" r=".18"/>
<circle cx="153.2" cy="231" r=".18"/>
<circle cx="370.1" cy="224.7" r=".18"/>
<circle cx="153.9" cy="251.5" r=".18"/>
<circle cx="162.3" cy="258.8" r=".18"/>
<circle cx="138.6" cy="266.5" r=".18"/>
<circle cx="139.3" cy="268.3" r=".18"/>
</g>
<g fill="none" stroke="#000" stroke-width=".71">
<path d="M10.1 9.9h400v277.1h-400zM70.1 6.5v3.4M140.1 6.5v3.4M207.2 5h5.8l-2.9 4.9zM210.1 0v9.9M280.1 6.5v3.4M350.1 6.5v3.4M6.7 74.2h3.4M410.1 74.2h3.5M.1 148.5h10M5.1 145.6l5 2.9-5 2.9zM410.1 148.5h10"/>
<path d="M410.1 148.5l5-2.9v5.8zM6.7 222.7h3.4M410.1 222.7h3.5M70.1 287v3.4M140.1 287v3.4M210.1 287v10M210.1 287l2.9 5h-5.8zM280.1 287v3.4M350.1 287v3.4"/>
</g>
<path d="M230.1 247h180v40h-180zM275.1 247v40M298.9 255h111.2M298.9 247v40M230.1 274h68.8M230.1 261h68.8M298.9 279h111.2M298.9 267h111.2M327.9 279v8M368.9 279v8" fill="none" stroke="#000" stroke-width=".51"/>
<g fill="#000">
<path d="M49.4 87.8l2.5-.5v1zM84.6 87.3l2.5 .5-2.5 .5zM173 87.9l.5 2.5h-1zM181.9 81.2l2.5-.5v1zM209.8 80.7l2.5 .5-2.5 .5zM218.3 87.9l.5 2.5h-1zM234.5 80.7l2.5-.5v1zM252.5 80.2l2.5 .5-2.5 .5zM38.9 97.8l.5 2.4h-1zM172.5 115.4h1l-.5 2.5zM217.8 100.5h1l-.5 2.4zM38.4 122.2h1l-.5 2.6z"/>
<path d="M232.1 122l2.4 .5-2.4 .4zM232.1 130.1l2.4 .5-2.4 .5zM239.6 122.5l2.4-.5v.9zM241 130.6l2.5-.5v1zM49.4 142.9l2.5-.5v1zM61.5 142.4l2.6 .5-2.6 .5zM64.1 142.9l2.5-.5v1zM78.2 142.4l2.5 .5-2.5 .5zM46.8 221.5l2.5-.5v1zM81.9 221l2.5 .5-2.5 .5zM97.5 230.2l.4 2.5h-.9zM199.8 233l2.5-.5v1z"/>
<path d="M209.8 232.5l2.5 .5-2.5 .5zM241 233l2.5-.5v1zM246 232.5l2.5 .5-2.5 .5zM97 254.6h.9l-.4 2.6zM53.1 276.2l2.5-.5v1zM67.3 275.7l2.5 .5-2.5 .5zM69.8 276.2l2.5-.5v1zM81.9 275.7l2.5 .5-2.5 .5z"/>
</g>
<g font-size="8.2">
<text x="38.2" y="38.5">CONJUNTO SOLDADO</text>
<text x="193.2" y="39.7">CONJUNTO SOLDADO</text>
<text x="28.6" y="177.7">CONJUNTO SOLDADO</text>
</g>
<g font-size="6.3">
<text x="327.2" y="42.2">P-SMT-01-SPE02</text>
<text x="334.1" y="49.8">SCALE 1 : 2</text>
<text x="32.9" y="65">P-EBTC-V004-ESPI001</text>
<text x="210" y="61">P-EBTC-V003-STP001</text>
<text x="223.6" y="68.5">SCALE 1 / 2</text>
<text x="47.6" y="72.5">SCALE 1 / 3</text>
<text x="323.3" y="113.5">P-SMT-01-SPF02</text>
<text x="330.1" y="121">SCALE 1 : 2</text>
<text x="329.2" y="183.4">P-SMT-01-SPA02</text>
<text x="336.2" y="190.9">SCALE 1 : 2</text>
<text x="39.2" y="204.1">P-EBTC-V004-ESPD001</text>
<text x="54.9" y="211.6">SCALE 1 : 3</text>
<text x="304.8" y="262.9">Planos Ensamblaje Pedales (SMT)</text>
<text x="329.4" y="275.4">P-GLD-02-01-ENS01</text>
<text x="345" y="285.6">A3</text>
</g>
<g font-size="5.5">
<text x="55.9" y="45.9">1 UNIDAD SOLDADA</text>
<text x="205.2" y="47.1">3 UNIDADES SOLDADAS</text>
<text x="42.7" y="185.1">2 UNIDASES SOLDADAS</text>
</g>
<g font-size="4.2">
<text x="34" y="9.6">6</text>
<text x="104" y="9.6">5</text>
<text x="174" y="9.6">4</text>
<text x="244" y="9.6">3</text>
<text x="314" y="9.6">2</text>
<text x="384" y="9.6">1</text>
<text x="6.8" y="38.7">D</text>
<text x="410.6" y="38.7">D</text>
<text x="61.9" y="89.3">113.00</text>
<text x="7" y="112.9">C</text>
<text x="410.8" y="112.9">C</text>
<text x="40.5" y="116.5" transform="rotate(-90 40.5 116.5)">80.90</text>
<text x="34" y="144.4">44.00</text>
<text x="84.7" y="144.4">50.00</text>
<text x="7" y="187.1">B</text>
<text x="410.8" y="187.1">B</text>
<text x="59.3" y="223">113.00</text>
<text x="184.4" y="234.5">25.00</text>
<text x="225.6" y="234.5">15.00</text>
<text x="99" y="248.9" transform="rotate(-90 99 248.9)">80.90</text>
<text x="343.1" y="252.8">SIMUMAK</text>
<text x="7" y="261.4">A</text>
<text x="410.8" y="261.4">A</text>
<text x="37.7" y="277.7">50.00</text>
<text x="382.5" y="285.1">6</text>
<text x="393" y="285.1">7</text>
<text x="34" y="290.4">6</text>
<text x="104" y="290.4">5</text>
<text x="174" y="290.4">4</text>
<text x="244" y="290.4">3</text>
<text x="314" y="290.4">2</text>
<text x="384" y="290.4">1</text>
</g>
<g font-size="3.5">
<text x="192.8" y="82.5">60.80</text>
<text x="240.4" y="82">41.00</text>
<text x="219.6" y="84.5" transform="rotate(-90 219.6 84.5)">30.00</text>
<text x="174.3" y="107.3" transform="rotate(-90 174.3 107.3)">60.00</text>
<text x="218.8" y="123.7">10.00</text>
<text x="218.8" y="131.9">13.00</text>
<text x="231" y="251.5">DRAWN</text>
<text x="234.5" y="256.4">Raúl Rodríguez G.</text>
<text x="277.2" y="255.1">24/10/2013</text>
<text x="230.9" y="264.6">CHECKED</text>
<text x="234.1" y="269.6">Carlos Ruiz Madrigal</text>
<text x="277" y="268.6">11/11/2013</text>
<text x="300.3" y="274.5">DWG NO:</text>
<text x="89.1" y="277.5">44.00</text>
<text x="231.3" y="278.3">APPROVED</text>
<text x="299.9" y="282.6">REV</text>
<text x="328.5" y="283.1">SIZE</text>
<text x="370.9" y="285.1">SHEET</text>
<text x="387.4" y="285.1">OF</text>
</g>
</svg>
